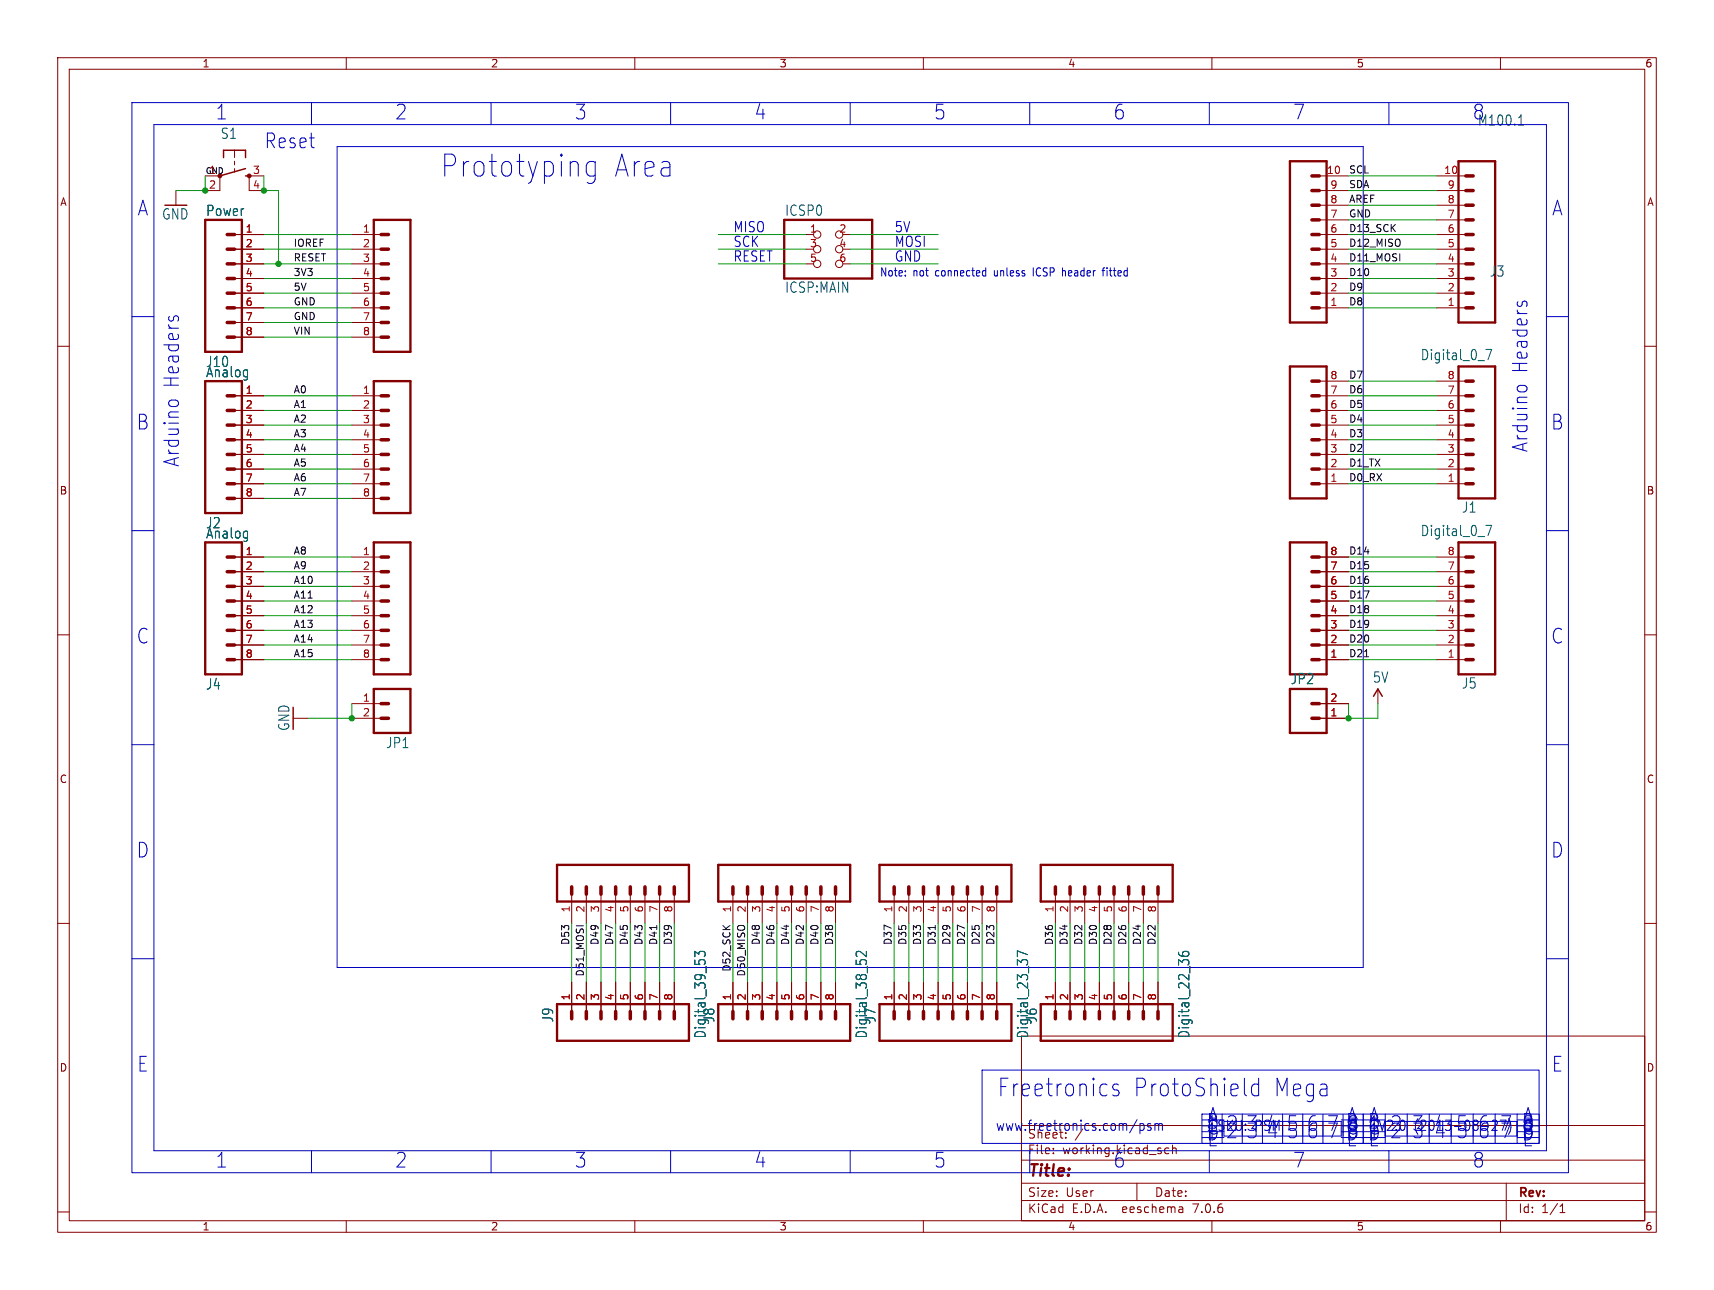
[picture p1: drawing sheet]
<svg xmlns="http://www.w3.org/2000/svg" width="297mm" height="224mm" viewBox="0 0 297 224" stroke-linecap="round" stroke-linejoin="round" font-family="sans-serif">
<g fill="none" stroke="#840000" stroke-width=".17">
<path d="M10 10h277v203.5h-277zM12 12h273v199.5h-273zM60 10v2M110 10v2M160 10v2M210 10v2M260 10v2M30.5 33v2.6M35.6 30.5h2.5v2.5h-2.5M40.6 26v1.3M40.6 27.9v.7M40.6 29.2v.6"/>
<path d="M45.7 30.5h-2.5v2.5h2.5M228.6 30.5h5.1M228.6 38.1h5.1M228.6 35.6h5.1M228.6 33h5.1M248.9 30.5h5.1M248.9 38.1h5.1M248.9 35.6h5.1M248.9 33h5.1M10 60h2M40.6 53.3h5.1M40.6 50.8h5.1"/>
<path d="M40.6 48.3h5.1M40.6 45.7h5.1M40.6 43.2h5.1M40.6 40.6h5.1M40.6 55.9h5.1M40.6 58.4h5.1M61 53.3h5M61 50.8h5M61 48.3h5M61 45.7h5M61 43.2h5M61 40.6h5"/>
<path d="M61 55.9h5M61 58.4h5M139.7 45.7h1.3M139.7 43.2h1.3M139.7 40.6h1.3M146 45.7h1.3M146 43.2h1.3M146 40.6h1.3M228.6 53.3h5.1M228.6 50.8h5.1M228.6 48.3h5.1M228.6 45.7h5.1"/>
<path d="M228.6 43.2h5.1M228.6 40.6h5.1M248.9 53.3h5.1M248.9 50.8h5.1M248.9 48.3h5.1M248.9 45.7h5.1M248.9 43.2h5.1M248.9 40.6h5.1M285 60h2M40.6 68.6h5.1M40.6 71.1h5.1M40.6 73.7h5.1"/>
<path d="M40.6 76.2h5.1M40.6 78.7h5.1M61 68.6h5M61 71.1h5M61 73.7h5M61 76.2h5M61 78.7h5M228.6 68.6h5.1M228.6 71.1h5.1M228.6 73.7h5.1M228.6 76.2h5.1M228.6 78.7h5.1"/>
<path d="M228.6 66h5.1M248.9 68.6h5.1M248.9 71.1h5.1M248.9 73.7h5.1M248.9 76.2h5.1M248.9 78.7h5.1M248.9 66h5.1M40.6 81.3h5.1M40.6 83.8h5.1M40.6 86.4h5.1M40.6 96.5h5.1M40.6 99.1h5.1"/>
<path d="M61 81.3h5M61 83.8h5M61 86.4h5M61 96.5h5M61 99.1h5M228.6 81.3h5.1M228.6 83.8h5.1M228.6 96.5h5.1M228.6 99.1h5.1M248.9 81.3h5.1M248.9 83.8h5.1M248.9 96.5h5.1"/>
<path d="M248.9 99.1h5.1M10 110h2M40.6 101.6h5.1M40.6 104.1h5.1M40.6 106.7h5.1M40.6 109.2h5.1M40.6 111.8h5.1M40.6 114.3h5.1M61 101.6h5M61 104.1h5M61 106.7h5M61 109.2h5"/>
<path d="M61 111.8h5M61 114.3h5M228.6 101.6h5.1M228.6 104.1h5.1M228.6 106.7h5.1M228.6 109.2h5.1M228.6 111.8h5.1M228.6 114.3h5.1M238.8 119.4v2.5M248.9 101.6h5.1M248.9 104.1h5.1M248.9 106.7h5.1"/>
<path d="M248.9 109.2h5.1M248.9 111.8h5.1M248.9 114.3h5.1M285 110h2M50.8 124.5h2.5M61 124.5h5M61 121.9h5M228.6 124.5h5.1M228.6 121.9h5.1M10 160h2M99.1 154.9v5.1M101.6 154.9v5.1"/>
<path d="M104.1 154.9v5.1M106.7 154.9v5.1M109.2 154.9v5.1M111.8 154.9v5.1M114.3 154.9v5.1M116.8 154.9v5.1M127 154.9v5.1M129.5 154.9v5.1M132.1 154.9v5.1M134.6 154.9v5.1M137.2 154.9v5.1M139.7 154.9v5.1"/>
<path d="M142.2 154.9v5.1M144.8 154.9v5.1M154.9 154.9v5.1M157.5 154.9v5.1M160 154.9v5.1M162.6 154.9v5.1M165.1 154.9v5.1M167.6 154.9v5.1M170.2 154.9v5.1M172.7 154.9v5.1M182.9 154.9v5.1M185.4 154.9v5.1"/>
<path d="M188 154.9v5.1M190.5 154.9v5.1M193 154.9v5.1M195.6 154.9v5.1M198.1 154.9v5.1M200.7 154.9v5.1M285 160h2M99.1 170.2v5.1M101.6 170.2v5.1M104.1 170.2v5.1M106.7 170.2v5.1M109.2 170.2v5.1"/>
<path d="M111.8 170.2v5.1M114.3 170.2v5.1M116.8 170.2v5.1M127 170.2v5.1M129.5 170.2v5.1M132.1 170.2v5.1M134.6 170.2v5.1M137.2 170.2v5.1M139.7 170.2v5.1M142.2 170.2v5.1M144.8 170.2v5.1M154.9 170.2v5.1"/>
<path d="M157.5 170.2v5.1M160 170.2v5.1M162.6 170.2v5.1M165.1 170.2v5.1M167.6 170.2v5.1M170.2 170.2v5.1M172.7 170.2v5.1M177 179.5h108v32h-108zM182.9 170.2v5.1M185.4 170.2v5.1M188 170.2v5.1M190.5 170.2v5.1"/>
<path d="M193 170.2v5.1M195.6 170.2v5.1M198.1 170.2v5.1M200.7 170.2v5.1M177 195h108M182.5 199.8v.1M182.5 199v.1M187.6 195.6l-1.3 2M202.5 199l-.4-.1-.3 .3v.4l.2 .2h.5M203.2 199l.2-.1 .3 .1 .1 .9M203.2 198.4v1.5M10 210h2"/>
<path d="M60 211.5v2M110 211.5v2M160 211.5v2M177 208h108M177 205h108M177 201h108M197 205v3M204.9 209.2l.1 .9M205 210l-.2 .1M205 209.5h-.2M210 211.5v2M260 211.5v2"/>
<path d="M261 205v6.5M270.3 210.1h.9M270.3 209l.4-.4v1.5M285 210h2"/>
<circle cx="141.6" cy="40.6" r=".63"/>
<circle cx="141.6" cy="43.2" r=".63"/>
<circle cx="141.6" cy="45.7" r=".63"/>
<circle cx="145.4" cy="45.7" r=".63"/>
<circle cx="145.4" cy="40.6" r=".63"/>
<circle cx="145.4" cy="43.2" r=".63"/>
</g>
<g fill="none" stroke="#840000" stroke-width=".41">
<path d="M35.6 38.1h6.3v22.9h-6.3zM64.8 38.1h6.3v22.9h-6.3zM135.9 38.1h15.2v10.2h-15.2zM223.5 27.9h6.4v28h-6.4zM252.7 27.9h6.4v28h-6.4zM35.6 66h6.3v22.9h-6.3zM64.8 66h6.3v22.9h-6.3zM223.5 63.5h6.4v22.9h-6.4zM252.7 63.5h6.4v22.9h-6.4zM35.6 94h6.3v22.8h-6.3zM64.8 94h6.3v22.8h-6.3zM223.5 94h6.4v22.8h-6.4z"/>
<path d="M252.7 94h6.4v22.8h-6.4zM64.8 119.4h6.3v7.6h-6.3zM223.5 119.4h6.4v7.6h-6.4zM96.5 149.9h22.9v6.3h-22.9zM124.5 149.9h22.8v6.3h-22.8zM152.4 149.9h22.9v6.3h-22.9zM180.3 149.9h22.9v6.3h-22.9zM96.5 174h22.9v6.3h-22.9zM124.5 174h22.8v6.3h-22.8zM152.4 174h22.9v6.3h-22.9zM180.3 174h22.9v6.3h-22.9z"/>
</g>
<g fill="none" stroke="#840000" stroke-width=".61">
<path d="M227.3 38.1h1.3M227.3 35.6h1.3M227.3 33h1.3M227.3 30.5h1.3M254 38.1h1.3M254 35.6h1.3M254 33h1.3M254 30.5h1.3M39.4 53.3h1.2M39.4 50.8h1.2M39.4 48.3h1.2M39.4 45.7h1.2"/>
<path d="M39.4 43.2h1.2M39.4 40.6h1.2M39.4 55.9h1.2M39.4 58.4h1.2M66 53.3h1.3M66 50.8h1.3M66 48.3h1.3M66 45.7h1.3M66 43.2h1.3M66 40.6h1.3M66 55.9h1.3M66 58.4h1.3"/>
<path d="M227.3 53.3h1.3M227.3 50.8h1.3M227.3 48.3h1.3M227.3 45.7h1.3M227.3 43.2h1.3M227.3 40.6h1.3M254 53.3h1.3M254 50.8h1.3M254 48.3h1.3M254 45.7h1.3M254 43.2h1.3M254 40.6h1.3"/>
<path d="M39.4 68.6h1.2M39.4 71.1h1.2M39.4 73.7h1.2M39.4 76.2h1.2M39.4 78.7h1.2M66 68.6h1.3M66 71.1h1.3M66 73.7h1.3M66 76.2h1.3M66 78.7h1.3M227.3 68.6h1.3M227.3 71.1h1.3"/>
<path d="M227.3 73.7h1.3M227.3 76.2h1.3M227.3 78.7h1.3M227.3 66h1.3M254 68.6h1.3M254 71.1h1.3M254 73.7h1.3M254 76.2h1.3M254 78.7h1.3M254 66h1.3M39.4 81.3h1.2M39.4 83.8h1.2"/>
<path d="M39.4 86.4h1.2M39.4 96.5h1.2M39.4 99.1h1.2M66 81.3h1.3M66 83.8h1.3M66 86.4h1.3M66 96.5h1.3M66 99.1h1.3M227.3 81.3h1.3M227.3 83.8h1.3M227.3 96.5h1.3M227.3 99.1h1.3"/>
<path d="M254 81.3h1.3M254 83.8h1.3M254 96.5h1.3M254 99.1h1.3M39.4 101.6h1.2M39.4 104.1h1.2M39.4 106.7h1.2M39.4 109.2h1.2M39.4 111.8h1.2M39.4 114.3h1.2M66 101.6h1.3M66 104.1h1.3"/>
<path d="M66 106.7h1.3M66 109.2h1.3M66 111.8h1.3M66 114.3h1.3M227.3 101.6h1.3M227.3 104.1h1.3M227.3 106.7h1.3M227.3 109.2h1.3M227.3 111.8h1.3M227.3 114.3h1.3M254 101.6h1.3M254 104.1h1.3"/>
<path d="M254 106.7h1.3M254 109.2h1.3M254 111.8h1.3M254 114.3h1.3M66 124.5h1.3M66 121.9h1.3M227.3 124.5h1.3M227.3 121.9h1.3M99.1 153.7v1.2M101.6 153.7v1.2M104.1 153.7v1.2M106.7 153.7v1.2"/>
<path d="M109.2 153.7v1.2M111.8 153.7v1.2M114.3 153.7v1.2M116.8 153.7v1.2M127 153.7v1.2M129.5 153.7v1.2M132.1 153.7v1.2M134.6 153.7v1.2M137.2 153.7v1.2M139.7 153.7v1.2M142.2 153.7v1.2M144.8 153.7v1.2"/>
<path d="M154.9 153.7v1.2M157.5 153.7v1.2M160 153.7v1.2M162.6 153.7v1.2M165.1 153.7v1.2M167.6 153.7v1.2M170.2 153.7v1.2M172.7 153.7v1.2M182.9 153.7v1.2M185.4 153.7v1.2M188 153.7v1.2M190.5 153.7v1.2"/>
<path d="M193 153.7v1.2M195.6 153.7v1.2M198.1 153.7v1.2M200.7 153.7v1.2M99.1 175.3v1.2M101.6 175.3v1.2M104.1 175.3v1.2M106.7 175.3v1.2M109.2 175.3v1.2M111.8 175.3v1.2M114.3 175.3v1.2M116.8 175.3v1.2"/>
<path d="M127 175.3v1.2M129.5 175.3v1.2M132.1 175.3v1.2M134.6 175.3v1.2M137.2 175.3v1.2M139.7 175.3v1.2M142.2 175.3v1.2M144.8 175.3v1.2M154.9 175.3v1.2M157.5 175.3v1.2M160 175.3v1.2M162.6 175.3v1.2"/>
<path d="M165.1 175.3v1.2M167.6 175.3v1.2M170.2 175.3v1.2M172.7 175.3v1.2M182.9 175.3v1.2M185.4 175.3v1.2M188 175.3v1.2M190.5 175.3v1.2M193 175.3v1.2M195.6 175.3v1.2M198.1 175.3v1.2M200.7 175.3v1.2"/>
</g>
<g fill="none" stroke="#006464" stroke-width=".17">
<path d="M263.1 21.7h.9M263.4 20.2l.2-.3v1.8M257.5 60.5h1l-.7 1.8M257.5 91h1l-.7 1.8M120.4 165.8v-1l.7 .5a.41 .41 0 0 1 .3-.5h.4l.3 .2 .1 .6-.2 .2M120.4 166.4v.7M121.2 166.4l.2-.1h.4l.3 .1M148.3 166.4v.7M149.1 166.4l.3-.1h.4l.2 .1M150.1 164.8v1l-1-.9-.2-.1-.4 .1-.2 .2v.4l.2 .2M177 166.8l-.7-.5v.9M177 166.4l.3-.1h.4l.3 .1"/>
<path d="M178.1 165.4l-1.8-.6v1M204.2 165a.63 .63 0 0 0 .8 .7h.7l.2-.1 .1-.5-.2-.2-.6-.1-.2 .2-.1 .4 .3 .3M204.9 166.8l-.7-.5v.9M205 166.4l.2-.1h.5l.2 .1"/>
</g>
<path d="M38.7 27.3v-1.3h3.8v1.3M42.5 29.2l-4.4 1.3M42.5 30.5h.7M238 120.6l.8-1.2 .7 1.2" fill="none" stroke="#840000" stroke-width=".25"/>
<g fill="#840000" stroke="#840000" stroke-width=".17">
<circle cx="38.1" cy="30.5" r=".33"/>
<circle cx="43.2" cy="30.5" r=".33"/>
</g>
<path d="M236.4 113.8h.8M113.8 160.4v.7M162.1 160.4v.7" fill="none" stroke="#0f0f0f" stroke-width=".17"/>
<g fill="none" stroke="#0000c2" stroke-width=".17">
<path d="M22.9 17.8h248.9v185.4h-248.9zM54 17.8v3.8M85.1 17.8v3.8M116.2 17.8v3.8M147.3 17.8v3.8M178.4 17.8v3.8M209.5 17.8v3.8M240.7 17.8v3.8M26.7 21.6h241.3v177.8h-241.3zM58.4 25.4h177.8v142.2h-177.8zM103.1 28v3.1a.86 .86 0 0 1-1.4 .5M103.1 28.2l-.3-.2h-.6l-.5 .3-.1 .4v1.1l.3 .5 .3 .2h.6l.3-.2"/>
<path d="M22.9 54.9h3.8M29.4 54.8l-.2 .2M30.1 55a.44 .44 0 0 1 .4-.3 .44 .44 0 0 1 .4 .3M170.5 46.9h.3M170.8 46.4v1.4M170.8 47.8h-.3M191 46.9h.4M191.4 46.4l-.3 .2v1.2M263 52.3l-.1 .2M263.8 52.5a.44 .44 0 0 1 .4-.3 .44 .44 0 0 1 .4 .3M268 54.9h3.8M29.2 69.7l.5-.4h.7l.5 .4"/>
<path d="M262.9 67.2l.5-.4h.7l.5 .4M22.9 91.9h3.8M268 91.9h3.8M22.9 129h3.8M268 129h3.8M22.9 166.1h3.8M268 166.1h3.8M54 199.4v3.8M85.1 199.4v3.8M116.2 199.4v3.8M147.3 199.4v3.8M170.2 185.4h96.5v12.7h-96.5z"/>
<path d="M178.4 199.4v3.8M193.8 188l-.6-.2a.53 .53 0 0 0-.4 .5 .53 .53 0 0 0 .4 .6h.3a.53 .53 0 0 1 .4 .5 .53 .53 0 0 1-.4 .5h-.4l-.3-.2M197.5 194.8l.5-.1 .3 .3v.5l-.2 .3h-.6M197.5 194.7v1.8M199.4 194.8l-.3-.1a.31 .31 0 0 0-.3 .3 .31 .31 0 0 0 .3 .3h.2a.31 .31 0 0 1 .2 .3 .31 .31 0 0 1-.2 .3l-.5-.1M200.1 194.9a.37 .37 0 0 1 .6-.1l.1 .1M200.1 194.7v1.2M200.8 194.9l.2-.2 .4 .1v1.1M200.8 194.9v1M208.3 193h27.9v5.1h-27.9zM209.5 199.4v3.8M212.1 196.8h20.3"/>
<path d="M212.1 194.3h20.3M218.1 188l-.2-.2h-.5l-.3 .2-.2 .4v.9l.2 .4 .3 .2h.5l.2-.2M218.1 186.8v3.1M227.9 193.3a.81 .81 0 0 0-1 .6M236.2 193h30.5v5.1h-30.5zM240 196.8h22.9M240 194.3h22.9M240.7 199.4v3.8M250.4 194.1h1l-.5 .7M255.3 194.3v3.8M259.4 194.9l-.9 1h.9"/>
</g>
<g fill="none" stroke="#009600" stroke-width=".17">
<path d="M35.6 30.5v2.5h-5.1M45.7 30.5v2.5h2.6v12.7M233.7 30.5h15.2M233.7 35.6h15.2M233.7 38.1h15.2M233.7 33h15.2M45.7 40.6h15.3M45.7 50.8h15.3M45.7 53.3h15.3M45.7 55.9h15.3M45.7 45.7h15.3M45.7 43.2h15.3"/>
<path d="M45.7 48.3h15.3M45.7 58.4h15.3M124.5 40.6h15.2M124.5 45.7h15.2M124.5 43.2h15.2M147.3 40.6h15.3M147.3 45.7h15.3M147.3 43.2h15.3M233.7 40.6h15.2M233.7 50.8h15.2M233.7 53.3h15.2M233.7 45.7h15.2"/>
<path d="M233.7 43.2h15.2M233.7 48.3h15.2M45.7 76.2h15.3M45.7 78.7h15.3M45.7 68.6h15.3M45.7 71.1h15.3M45.7 73.7h15.3M233.7 76.2h15.2M233.7 78.7h15.2M233.7 68.6h15.2M233.7 71.1h15.2M233.7 73.7h15.2"/>
<path d="M233.7 66h15.2M45.7 96.5h15.3M45.7 81.3h15.3M45.7 86.4h15.3M45.7 99.1h15.3M45.7 83.8h15.3M233.7 96.5h15.2M233.7 81.3h15.2M233.7 99.1h15.2M233.7 83.8h15.2M45.7 101.6h15.3M45.7 109.2h15.3"/>
<path d="M45.7 111.8h15.3M45.7 114.3h15.3M45.7 104.1h15.3M45.7 106.7h15.3M233.7 101.6h15.2M233.7 109.2h15.2M233.7 111.8h15.2M233.7 114.3h15.2M233.7 104.1h15.2M233.7 106.7h15.2M61 121.9v2.6h-7.7M233.7 121.9v2.6h5.1v-2.6"/>
<path d="M99.1 160v10.2M101.6 160v10.2M104.1 160v10.2M106.7 160v10.2M109.2 160v10.2M111.8 160v10.2M114.3 160v10.2M116.8 160v10.2M127 160v10.2M129.5 160v10.2M132.1 160v10.2M134.6 160v10.2"/>
<path d="M137.2 160v10.2M139.7 160v10.2M142.2 160v10.2M144.8 160v10.2M154.9 160v10.2M157.5 160v10.2M160 160v10.2M162.6 160v10.2M165.1 160v10.2M167.6 160v10.2M170.2 160v10.2M172.7 160v10.2"/>
<path d="M182.9 160v10.2M185.4 160v10.2M188 160v10.2M190.5 160v10.2M193 160v10.2M195.6 160v10.2M198.1 160v10.2M200.7 160v10.2"/>
</g>
<g fill="#009600" stroke="#009600" stroke-width=".17">
<circle cx="233.7" cy="124.5" r=".46"/>
<circle cx="45.7" cy="33" r=".46"/>
<circle cx="35.6" cy="33" r=".46"/>
<circle cx="48.3" cy="45.7" r=".46"/>
<circle cx="61" cy="124.5" r=".46"/>
</g>
<g font-size="5.3" fill="#0000c2">
<text x="76.2" y="31">Prototyping</text>
<text x="106.1" y="31">Area</text>
</g>
<g font-size="4.2" fill="#0000c2">
<text x="172.7" y="190.3">Freetronics</text>
<text x="196.2" y="190.3">ProtoShield</text>
<text x="220.5" y="190.3">Mega</text>
</g>
<g font-size="3.5" fill="#0000c2">
<text x="37.3" y="20.9">1</text>
<text x="68.4" y="20.9">2</text>
<text x="99.6" y="20.9">3</text>
<text x="130.7" y="20.9">4</text>
<text x="161.8" y="20.9">5</text>
<text x="192.9" y="20.9">6</text>
<text x="224" y="20.9">7</text>
<text x="255.1" y="20.9">8</text>
<text x="45.7" y="25.9">Reset</text>
<text x="23.8" y="37.6">A</text>
<text x="268.9" y="37.6">A</text>
<text x="264.9" y="64.8" transform="rotate(-90 264.9 64.8)">Headers</text>
<text x="31.2" y="67.3" transform="rotate(-90 31.2 67.3)">Headers</text>
<text x="23.6" y="74.7">B</text>
<text x="268.7" y="74.7">B</text>
<text x="31.2" y="81" transform="rotate(-90 31.2 81)">Arduino</text>
<text x="264.9" y="78.5" transform="rotate(-90 264.9 78.5)">Arduino</text>
<text x="23.6" y="111.7">C</text>
<text x="268.7" y="111.7">C</text>
<text x="23.6" y="148.8">D</text>
<text x="268.7" y="148.8">D</text>
<text x="23.7" y="185.9">E</text>
<text x="268.8" y="185.9">E</text>
<text x="208.9" y="196.2">1</text>
<text x="209" y="195.8">B</text>
<text x="209" y="197.8">D</text>
<text x="209.2" y="194.8">A</text>
<text x="212.4" y="197.5">2</text>
<text x="212.4" y="196.2">2</text>
<text x="215.9" y="197.5">3</text>
<text x="215.9" y="196.2">3</text>
<text x="219.4" y="196.2">4</text>
<text x="219.4" y="197.5">4</text>
<text x="222.9" y="197.5">5</text>
<text x="222.9" y="196.2">5</text>
<text x="226.4" y="197.5">6</text>
<text x="229.9" y="197.5">7</text>
<text x="229.9" y="196.2">7</text>
<text x="233.2" y="195.8">B</text>
<text x="233.3" y="194.8">A</text>
<text x="233.4" y="197.5">8</text>
<text x="237" y="195.8">B</text>
<text x="237" y="197.8">D</text>
<text x="237" y="196.2">1</text>
<text x="237" y="197.5">1</text>
<text x="237.1" y="194.8">A</text>
<text x="240.8" y="196.2">2</text>
<text x="244.7" y="196.2">3</text>
<text x="244.7" y="197.5">3</text>
<text x="248.5" y="197.5">4</text>
<text x="248.5" y="196.2">4</text>
<text x="252.3" y="197.5">5</text>
<text x="252.3" y="196.2">5</text>
<text x="256.1" y="196.2">6</text>
<text x="259.9" y="196.2">7</text>
<text x="259.9" y="197.5">7</text>
<text x="263.7" y="195.8">B</text>
<text x="263.7" y="196.2">8</text>
<text x="263.7" y="197.5">8</text>
<text x="263.8" y="194.8">A</text>
<text x="37.3" y="202.5">1</text>
<text x="68.4" y="202.5">2</text>
<text x="99.6" y="202.5">3</text>
<text x="130.7" y="202.5">4</text>
<text x="161.8" y="202.5">5</text>
<text x="192.9" y="202.5">6</text>
<text x="209.2" y="198.9">E</text>
<text x="224" y="202.5">7</text>
<text x="255.1" y="202.5">8</text>
<text x="263.8" y="198.9">E</text>
</g>
<text font-size="2.8" fill="#840000" x="178" y="204.4">Title:</text>
<g font-size="2.5" fill="#006464">
<text x="256" y="22">M100.1</text>
<text x="38.2" y="24.3">S1</text>
<text x="28" y="38.2">GND</text>
<text x="35.6" y="37.7">Power</text>
<text x="135.9" y="37.6">ICSP0</text>
<text x="135.9" y="50.9">ICSP:MAIN</text>
<text x="258.1" y="48.2">J3</text>
<text x="35.6" y="65.6">Analog</text>
<text x="35.6" y="63.8">J10</text>
<text x="246.1" y="62.6">Digital_0_7</text>
<text x="253.2" y="89">J1</text>
<text x="35.6" y="93.5">Analog</text>
<text x="35.6" y="91.8">J2</text>
<text x="246.1" y="93.1">Digital_0_7</text>
<text x="35.6" y="119.7">J4</text>
<text x="223.6" y="118.8">JP2</text>
<text x="237.8" y="118.5">5V</text>
<text x="253.2" y="119.5">J5</text>
<text x="50.4" y="126.7" transform="rotate(-90 50.4 126.7)">GND</text>
<text x="66.8" y="129.9">JP1</text>
<text x="96.1" y="177.2" transform="rotate(-90 96.1 177.2)">J9</text>
<text x="124" y="177.2" transform="rotate(-90 124 177.2)">J8</text>
<text x="152" y="177.2" transform="rotate(-90 152 177.2)">J7</text>
<text x="179.9" y="177.2" transform="rotate(-90 179.9 177.2)">J6</text>
<text x="122.5" y="180" transform="rotate(-90 122.5 180)">Digital_39_53</text>
<text x="150.4" y="180" transform="rotate(-90 150.4 180)">Digital_38_52</text>
<text x="178.4" y="180" transform="rotate(-90 178.4 180)">Digital_23_37</text>
<text x="206.3" y="180" transform="rotate(-90 206.3 180)">Digital_22_36</text>
</g>
<g font-size="2.5" fill="#0000c2">
<text x="127" y="40.4">MISO</text>
<text x="154.9" y="40.4">5V</text>
<text x="127" y="45.5">RESET</text>
<text x="127" y="42.9">SCK</text>
<text x="154.9" y="45.5">GND</text>
<text x="154.9" y="42.9">MOSI</text>
<text x="172.5" y="196.1">www.freetronics.com/psm</text>
</g>
<text font-size="2.1" fill="#0000c2" x="178" y="197.5">Sheet:</text>
<g font-size="2.1" fill="#840000">
<text x="178" y="200.2">File:</text>
<text x="184.1" y="200.2">working.kicad_sch</text>
<text x="178" y="207.6">Size:</text>
<text x="184.7" y="207.6">User</text>
<text x="200" y="207.6">Date:</text>
<text x="263" y="207.8">Rev:</text>
<text x="178" y="210.4">KiCad</text>
<text x="185.7" y="210.4">E.D.A.</text>
<text x="194.6" y="210.4">eeschema</text>
<text x="207" y="210.4">7.0.6</text>
<text x="263" y="210.4">Id:</text>
<text x="267.1" y="210.4">1/1</text>
</g>
<g font-size="2" fill="#0000c2">
<text x="152.4" y="48">Note:</text>
<text x="158.2" y="48">not</text>
<text x="162.2" y="48">connected</text>
<text x="172.6" y="48">unless</text>
<text x="179.5" y="48">ICSP header</text>
<text x="192" y="48">fitted</text>
</g>
<g font-size="1.8" fill="#840000">
<text x="35" y="11.9">1</text>
<text x="85" y="11.9">2</text>
<text x="135" y="11.9">3</text>
<text x="185" y="11.9">4</text>
<text x="235" y="11.9">5</text>
<text x="285" y="11.9">6</text>
<text x="10.3" y="35.9">A</text>
<text x="285.3" y="35.9">A</text>
<text x="10.3" y="85.9">B</text>
<text x="285.3" y="85.9">B</text>
<text x="10.3" y="135.9">C</text>
<text x="285.3" y="135.9">C</text>
<text x="10.3" y="185.9">D</text>
<text x="285.3" y="185.9">D</text>
<text x="35" y="213.4">1</text>
<text x="85" y="213.4">2</text>
<text x="135" y="213.4">3</text>
<text x="185" y="213.4">4</text>
<text x="235" y="213.4">5</text>
<text x="285" y="213.4">6</text>
</g>
<text font-size="1.8" fill="#0f0f0f" x="36.1" y="30.2">1</text>
<g font-size="1.8" fill="#a90000">
<text x="36.1" y="32.8">2</text>
<text x="43.7" y="30.2">3</text>
<text x="43.7" y="32.8">4</text>
<text x="229.8" y="30.2">10</text>
<text x="230.4" y="35.3">8</text>
<text x="230.4" y="32.8">9</text>
<text x="250.1" y="30.2">10</text>
<text x="250.8" y="35.3">8</text>
<text x="250.8" y="32.8">9</text>
<text x="42.5" y="40.4">1</text>
<text x="62.8" y="40.4">1</text>
<text x="140.3" y="40.4">1</text>
<text x="145.3" y="40.4">2</text>
<text x="230.4" y="40.4">6</text>
<text x="230.4" y="37.8">7</text>
<text x="250.8" y="40.4">6</text>
<text x="250.8" y="37.8">7</text>
<text x="42.5" y="42.9">2</text>
<text x="42.5" y="45.5">3</text>
<text x="62.8" y="42.9">2</text>
<text x="62.8" y="45.5">3</text>
<text x="140.3" y="42.9">3</text>
<text x="140.3" y="45.5">5</text>
<text x="145.3" y="42.9">4</text>
<text x="145.3" y="45.5">6</text>
<text x="230.4" y="45.5">4</text>
<text x="230.4" y="42.9">5</text>
<text x="250.8" y="45.5">4</text>
<text x="250.8" y="42.9">5</text>
<text x="42.5" y="48">4</text>
<text x="42.5" y="50.5">5</text>
<text x="42.5" y="53.1">6</text>
<text x="62.8" y="48">4</text>
<text x="62.8" y="50.5">5</text>
<text x="62.8" y="53.1">6</text>
<text x="230.4" y="53.1">1</text>
<text x="230.4" y="50.5">2</text>
<text x="230.4" y="48">3</text>
<text x="250.8" y="53.1">1</text>
<text x="250.8" y="50.5">2</text>
<text x="250.8" y="48">3</text>
<text x="42.5" y="55.6">7</text>
<text x="42.5" y="58.2">8</text>
<text x="62.8" y="55.6">7</text>
<text x="62.8" y="58.2">8</text>
<text x="230.4" y="65.8">8</text>
<text x="250.8" y="65.8">8</text>
<text x="42.5" y="68.3">1</text>
<text x="42.5" y="70.9">2</text>
<text x="62.8" y="68.3">1</text>
<text x="62.8" y="70.9">2</text>
<text x="230.4" y="70.9">6</text>
<text x="230.4" y="68.3">7</text>
<text x="250.8" y="70.9">6</text>
<text x="250.8" y="68.3">7</text>
<text x="42.5" y="73.4">3</text>
<text x="42.5" y="75.9">4</text>
<text x="62.8" y="73.4">3</text>
<text x="62.8" y="75.9">4</text>
<text x="230.4" y="75.9">4</text>
<text x="230.4" y="73.4">5</text>
<text x="250.8" y="75.9">4</text>
<text x="250.8" y="73.4">5</text>
<text x="42.5" y="78.5">5</text>
<text x="42.5" y="81">6</text>
<text x="42.5" y="83.6">7</text>
<text x="62.8" y="78.5">5</text>
<text x="62.8" y="81">6</text>
<text x="62.8" y="83.6">7</text>
<text x="230.4" y="83.6">1</text>
<text x="230.4" y="81">2</text>
<text x="230.4" y="78.5">3</text>
<text x="250.8" y="83.6">1</text>
<text x="250.8" y="81">2</text>
<text x="250.8" y="78.5">3</text>
<text x="42.5" y="86.1">8</text>
<text x="62.8" y="86.1">8</text>
<text x="42.5" y="96.3">1</text>
<text x="42.5" y="98.8">2</text>
<text x="42.5" y="101.3">3</text>
<text x="62.8" y="96.3">1</text>
<text x="62.8" y="98.8">2</text>
<text x="62.8" y="101.3">3</text>
<text x="230.4" y="101.3">6</text>
<text x="230.4" y="98.8">7</text>
<text x="230.4" y="96.3">8</text>
<text x="250.8" y="101.3">6</text>
<text x="250.8" y="98.8">7</text>
<text x="250.8" y="96.3">8</text>
<text x="42.5" y="103.9">4</text>
<text x="42.5" y="106.4">5</text>
<text x="62.8" y="103.9">4</text>
<text x="62.8" y="106.4">5</text>
<text x="230.4" y="106.4">4</text>
<text x="230.4" y="103.9">5</text>
<text x="250.8" y="106.4">4</text>
<text x="250.8" y="103.9">5</text>
<text x="42.5" y="109">6</text>
<text x="42.5" y="111.5">7</text>
<text x="62.8" y="109">6</text>
<text x="62.8" y="111.5">7</text>
<text x="230.4" y="111.5">2</text>
<text x="230.4" y="109">3</text>
<text x="250.8" y="111.5">2</text>
<text x="250.8" y="109">3</text>
<text x="42.5" y="114">8</text>
<text x="62.8" y="114">8</text>
<text x="230.4" y="114">1</text>
<text x="250.8" y="114">1</text>
<text x="62.8" y="121.7">1</text>
<text x="62.8" y="124.2">2</text>
<text x="230.4" y="124.2">1</text>
<text x="230.4" y="121.7">2</text>
<text x="98.8" y="158.2" transform="rotate(-90 98.8 158.2)">1</text>
<text x="101.3" y="158.2" transform="rotate(-90 101.3 158.2)">2</text>
<text x="103.9" y="158.2" transform="rotate(-90 103.9 158.2)">3</text>
<text x="106.4" y="158.2" transform="rotate(-90 106.4 158.2)">4</text>
<text x="109" y="158.2" transform="rotate(-90 109 158.2)">5</text>
<text x="111.5" y="158.2" transform="rotate(-90 111.5 158.2)">6</text>
<text x="114" y="158.2" transform="rotate(-90 114 158.2)">7</text>
<text x="116.6" y="158.2" transform="rotate(-90 116.6 158.2)">8</text>
<text x="126.7" y="158.2" transform="rotate(-90 126.7 158.2)">1</text>
<text x="129.3" y="158.2" transform="rotate(-90 129.3 158.2)">2</text>
<text x="131.8" y="158.2" transform="rotate(-90 131.8 158.2)">3</text>
<text x="134.4" y="158.2" transform="rotate(-90 134.4 158.2)">4</text>
<text x="136.9" y="158.2" transform="rotate(-90 136.9 158.2)">5</text>
<text x="139.4" y="158.2" transform="rotate(-90 139.4 158.2)">6</text>
<text x="142" y="158.2" transform="rotate(-90 142 158.2)">7</text>
<text x="144.5" y="158.2" transform="rotate(-90 144.5 158.2)">8</text>
<text x="154.7" y="158.2" transform="rotate(-90 154.7 158.2)">1</text>
<text x="157.2" y="158.2" transform="rotate(-90 157.2 158.2)">2</text>
<text x="159.8" y="158.2" transform="rotate(-90 159.8 158.2)">3</text>
<text x="162.3" y="158.2" transform="rotate(-90 162.3 158.2)">4</text>
<text x="164.8" y="158.2" transform="rotate(-90 164.8 158.2)">5</text>
<text x="167.4" y="158.2" transform="rotate(-90 167.4 158.2)">6</text>
<text x="169.9" y="158.2" transform="rotate(-90 169.9 158.2)">7</text>
<text x="172.5" y="158.2" transform="rotate(-90 172.5 158.2)">8</text>
<text x="182.6" y="158.2" transform="rotate(-90 182.6 158.2)">1</text>
<text x="185.2" y="158.2" transform="rotate(-90 185.2 158.2)">2</text>
<text x="187.7" y="158.2" transform="rotate(-90 187.7 158.2)">3</text>
<text x="190.2" y="158.2" transform="rotate(-90 190.2 158.2)">4</text>
<text x="192.8" y="158.2" transform="rotate(-90 192.8 158.2)">5</text>
<text x="195.3" y="158.2" transform="rotate(-90 195.3 158.2)">6</text>
<text x="197.9" y="158.2" transform="rotate(-90 197.9 158.2)">7</text>
<text x="200.4" y="158.2" transform="rotate(-90 200.4 158.2)">8</text>
<text x="98.8" y="173.4" transform="rotate(-90 98.8 173.4)">1</text>
<text x="101.3" y="173.4" transform="rotate(-90 101.3 173.4)">2</text>
<text x="103.9" y="173.4" transform="rotate(-90 103.9 173.4)">3</text>
<text x="106.4" y="173.4" transform="rotate(-90 106.4 173.4)">4</text>
<text x="109" y="173.4" transform="rotate(-90 109 173.4)">5</text>
<text x="111.5" y="173.4" transform="rotate(-90 111.5 173.4)">6</text>
<text x="114" y="173.4" transform="rotate(-90 114 173.4)">7</text>
<text x="116.6" y="173.4" transform="rotate(-90 116.6 173.4)">8</text>
<text x="126.7" y="173.4" transform="rotate(-90 126.7 173.4)">1</text>
<text x="129.3" y="173.4" transform="rotate(-90 129.3 173.4)">2</text>
<text x="131.8" y="173.4" transform="rotate(-90 131.8 173.4)">3</text>
<text x="134.4" y="173.4" transform="rotate(-90 134.4 173.4)">4</text>
<text x="136.9" y="173.4" transform="rotate(-90 136.9 173.4)">5</text>
<text x="139.4" y="173.4" transform="rotate(-90 139.4 173.4)">6</text>
<text x="142" y="173.4" transform="rotate(-90 142 173.4)">7</text>
<text x="144.5" y="173.4" transform="rotate(-90 144.5 173.4)">8</text>
<text x="154.7" y="173.4" transform="rotate(-90 154.7 173.4)">1</text>
<text x="157.2" y="173.4" transform="rotate(-90 157.2 173.4)">2</text>
<text x="159.8" y="173.4" transform="rotate(-90 159.8 173.4)">3</text>
<text x="162.3" y="173.4" transform="rotate(-90 162.3 173.4)">4</text>
<text x="164.8" y="173.4" transform="rotate(-90 164.8 173.4)">5</text>
<text x="167.4" y="173.4" transform="rotate(-90 167.4 173.4)">6</text>
<text x="169.9" y="173.4" transform="rotate(-90 169.9 173.4)">7</text>
<text x="172.5" y="173.4" transform="rotate(-90 172.5 173.4)">8</text>
<text x="182.6" y="173.4" transform="rotate(-90 182.6 173.4)">1</text>
<text x="185.2" y="173.4" transform="rotate(-90 185.2 173.4)">2</text>
<text x="187.7" y="173.4" transform="rotate(-90 187.7 173.4)">3</text>
<text x="190.2" y="173.4" transform="rotate(-90 190.2 173.4)">4</text>
<text x="192.8" y="173.4" transform="rotate(-90 192.8 173.4)">5</text>
<text x="195.3" y="173.4" transform="rotate(-90 195.3 173.4)">6</text>
<text x="197.9" y="173.4" transform="rotate(-90 197.9 173.4)">7</text>
<text x="200.4" y="173.4" transform="rotate(-90 200.4 173.4)">8</text>
</g>
<g font-size="1.7" fill="#0f0f0f">
<text x="233.7" y="35.2">AREF</text>
<text x="233.7" y="32.7">SDA</text>
<text x="233.7" y="30.1">SCL</text>
<text x="233.7" y="40.3">D13_SCK</text>
<text x="233.7" y="37.8">GND</text>
<text x="50.8" y="42.8">IOREF</text>
<text x="50.8" y="45.4">RESET</text>
<text x="50.8" y="47.9">3V3</text>
<text x="233.7" y="42.8">D12_MISO</text>
<text x="233.7" y="45.4">D11_MOSI</text>
<text x="233.7" y="47.9">D10</text>
<text x="50.8" y="50.5">5V</text>
<text x="50.8" y="53">GND</text>
<text x="233.7" y="53">D8</text>
<text x="233.7" y="50.5">D9</text>
<text x="50.8" y="55.5">GND</text>
<text x="50.8" y="58.1">VIN</text>
<text x="233.7" y="65.7">D7</text>
<text x="50.8" y="68.2">A0</text>
<text x="50.8" y="70.8">A1</text>
<text x="233.7" y="68.2">D6</text>
<text x="233.7" y="70.8">D5</text>
<text x="50.8" y="75.9">A3</text>
<text x="50.8" y="73.3">A2</text>
<text x="233.7" y="73.3">D4</text>
<text x="233.7" y="75.9">D3</text>
<text x="50.8" y="80.9">A5</text>
<text x="50.8" y="78.4">A4</text>
<text x="50.8" y="83.5">A6</text>
<text x="233.7" y="78.4">D2</text>
<text x="233.7" y="80.9">D1_TX</text>
<text x="233.7" y="83.5">D0_RX</text>
<text x="50.8" y="86">A7</text>
<text x="50.8" y="101.3">A10</text>
<text x="50.8" y="96.2">A8</text>
<text x="50.8" y="98.7">A9</text>
<text x="233.7" y="98.7">D15</text>
<text x="233.7" y="101.3">D16</text>
<text x="233.7" y="96.2">D14</text>
<text x="50.8" y="106.3">A12</text>
<text x="50.8" y="103.8">A11</text>
<text x="233.7" y="106.3">D18</text>
<text x="233.7" y="103.8">D17</text>
<text x="50.8" y="111.4">A14</text>
<text x="50.8" y="108.9">A13</text>
<text x="50.8" y="114">A15</text>
<text x="233.7" y="108.9">D19</text>
<text x="233.7" y="111.4">D20</text>
<text x="233.7" y="114">D21</text>
<text x="98.7" y="163.8" transform="rotate(-90 98.7 163.8)">D53</text>
<text x="103.8" y="163.8" transform="rotate(-90 103.8 163.8)">D49</text>
<text x="106.3" y="163.8" transform="rotate(-90 106.3 163.8)">D47</text>
<text x="108.9" y="163.8" transform="rotate(-90 108.9 163.8)">D45</text>
<text x="111.4" y="163.8" transform="rotate(-90 111.4 163.8)">D43</text>
<text x="114" y="163.8" transform="rotate(-90 114 163.8)">D41</text>
<text x="116.5" y="163.8" transform="rotate(-90 116.5 163.8)">D39</text>
<text x="131.7" y="163.8" transform="rotate(-90 131.7 163.8)">D48</text>
<text x="134.3" y="163.8" transform="rotate(-90 134.3 163.8)">D46</text>
<text x="136.8" y="163.8" transform="rotate(-90 136.8 163.8)">D44</text>
<text x="139.4" y="163.8" transform="rotate(-90 139.4 163.8)">D42</text>
<text x="141.9" y="163.8" transform="rotate(-90 141.9 163.8)">D40</text>
<text x="144.4" y="163.8" transform="rotate(-90 144.4 163.8)">D38</text>
<text x="154.6" y="163.8" transform="rotate(-90 154.6 163.8)">D37</text>
<text x="157.1" y="163.8" transform="rotate(-90 157.1 163.8)">D35</text>
<text x="159.7" y="163.8" transform="rotate(-90 159.7 163.8)">D33</text>
<text x="162.2" y="163.8" transform="rotate(-90 162.2 163.8)">D31</text>
<text x="164.8" y="163.8" transform="rotate(-90 164.8 163.8)">D29</text>
<text x="167.3" y="163.8" transform="rotate(-90 167.3 163.8)">D27</text>
<text x="169.8" y="163.8" transform="rotate(-90 169.8 163.8)">D25</text>
<text x="172.4" y="163.8" transform="rotate(-90 172.4 163.8)">D23</text>
<text x="182.5" y="163.8" transform="rotate(-90 182.5 163.8)">D36</text>
<text x="185.1" y="163.8" transform="rotate(-90 185.1 163.8)">D34</text>
<text x="187.6" y="163.8" transform="rotate(-90 187.6 163.8)">D32</text>
<text x="190.2" y="163.8" transform="rotate(-90 190.2 163.8)">D30</text>
<text x="192.7" y="163.8" transform="rotate(-90 192.7 163.8)">D28</text>
<text x="195.2" y="163.8" transform="rotate(-90 195.2 163.8)">D26</text>
<text x="197.8" y="163.8" transform="rotate(-90 197.8 163.8)">D24</text>
<text x="200.3" y="163.8" transform="rotate(-90 200.3 163.8)">D22</text>
<text x="101.3" y="169.3" transform="rotate(-90 101.3 169.3)">D51_MOSI</text>
<text x="126.7" y="168.5" transform="rotate(-90 126.7 168.5)">D52_SCK</text>
<text x="129.2" y="169.3" transform="rotate(-90 129.2 169.3)">D50_MISO</text>
</g>
<text font-size="1.4" fill="#0f0f0f" x="35.6" y="30.2">GND</text>
</svg>
